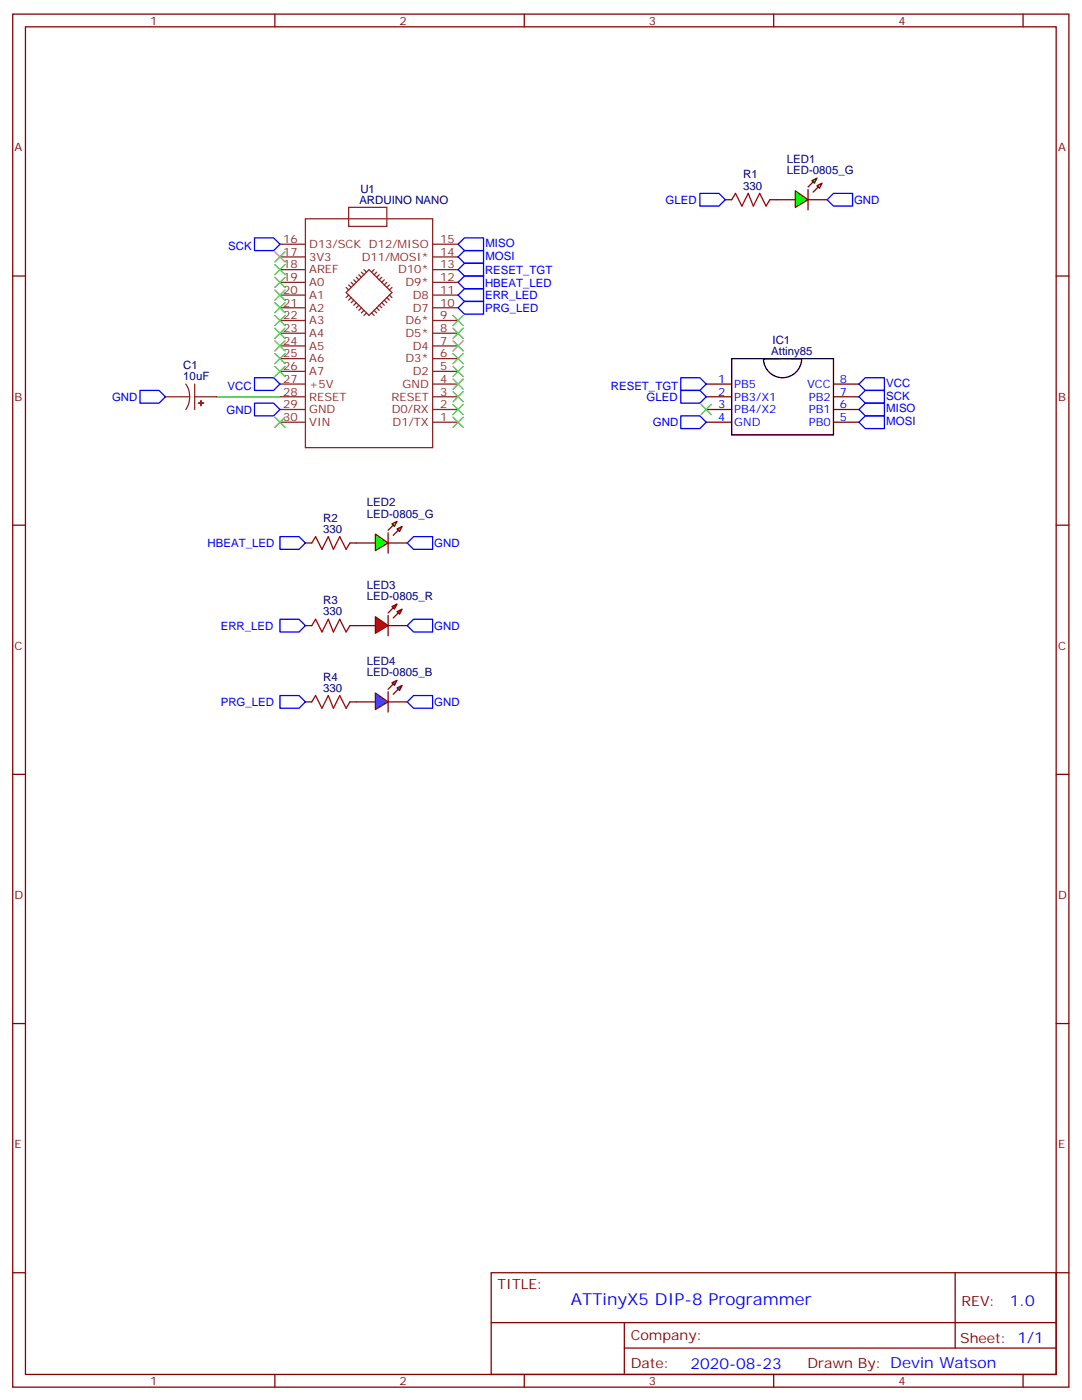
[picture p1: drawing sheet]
<svg xmlns="http://www.w3.org/2000/svg" width="300mm" height="388mm" viewBox="0 0 300 388" stroke-linecap="round" stroke-linejoin="round" font-family="sans-serif">
<g fill="none" stroke="#870000" stroke-width=".35">
<path d="M3.5 3.9h292.8v381h-292.8zM7.1 7.4h285.7v374h-285.7zM76.2 3.9v3.5M145.3 3.9v3.5M214.5 3.9v3.5M283.6 3.9v3.5M3.5 76.6h3.6M292.8 76.6h3.5M195.8 106.6h7M195.8 110.1h7M195.8 113.6h7M195.8 117.2h7"/>
<path d="M231.1 106.6h7M231.1 110.1h7M231.1 113.6h7M231.1 117.2h7M3.5 145.7h3.6M292.8 145.7h3.5M3.5 214.9h3.6M292.8 214.9h3.5M3.5 284h3.6M292.8 284h3.5M3.5 353.2h3.6M136.2 353.2h156.6v28.2h-156.6z"/>
<path d="M264.8 353.2v20.9M292.8 353.2h3.5M136.2 367h156.5M173.1 374.1h119.6M173.1 367v14.1M76.2 381.4v3.5M145.3 381.4v3.5M214.5 381.4v3.5M283.6 381.4v3.5"/>
</g>
<path d="M202.8 99.5h28.3v21.2h-28.3zM211.7 99.6h10.5a5.3 5.3 0 0 1-5.2 5.2 5.3 5.3 0 0 1-5.3-5.2z" fill="none" stroke="#000" stroke-width=".35"/>
<g fill="none" stroke="#00f" stroke-width=".35">
<path d="M194 53.7h5.3l1.8 1.7-1.8 1.8h-5.3zM229.3 55.4l1.8-1.7h5.3v3.5h-5.3zM70.6 66h5.2l1.8 1.8-1.8 1.7h-5.2zM127 71.3l1.8-1.8h5.3v3.6h-5.3zM127 67.8l1.8-1.8h5.3v3.5h-5.3zM128.8 73.1h5.3v3.5h-5.3l-1.8-1.8zM128.8 76.6h5.3v3.5h-5.3l-1.8-1.7zM128.8 83.6h5.3v3.6h-5.3l-1.8-1.8zM128.8 80.1h5.3v3.5h-5.3l-1.8-1.7zM38.8 108.3h5.3l1.8 1.8-1.8 1.8h-5.3zM70.6 111.9h5.2l1.8 1.7-1.8 1.8h-5.2zM70.6 104.8h5.2l1.8 1.8-1.8 1.7h-5.2z"/>
<path d="M188.7 115.4h5.3l1.8 1.8-1.8 1.7h-5.3zM188.7 104.8h5.3l1.8 1.8-1.8 1.7h-5.3zM188.7 108.3h5.3l1.8 1.8-1.8 1.8h-5.3zM238.1 106.6l1.8-1.8h5.3v3.5h-5.3zM238.1 113.6l1.8-1.7h5.3v3.5h-5.3zM239.9 108.3h5.3v3.6h-5.3l-1.8-1.8zM239.9 115.4h5.3v3.5h-5.3l-1.8-1.7zM77.6 148.9h5.3l1.8 1.8-1.8 1.7h-5.3zM114.7 148.9h5.2v3.5h-5.2l-1.8-1.7zM77.6 171.8h5.3l1.8 1.8-1.8 1.8h-5.3zM112.9 173.6l1.8-1.8h5.2v3.6h-5.2zM77.6 193h5.3l1.8 1.8-1.8 1.7h-5.3z"/>
<path d="M112.9 194.8l1.8-1.8h5.2v3.5h-5.2z"/>
</g>
<g fill="none" stroke="#8c2424" stroke-width=".35">
<path d="M96.7 57.5h10.5v5.3h-10.5zM77.6 71.3h7.1M77.6 74.8h7.1M77.6 78.4h7.1M77.6 67.8h7.1M84.7 60.7h35.2v63.5h-35.2zM96 79.8l.7 .7M96.7 79.1l.7 .7M97.4 78.4l.7 .7M98.1 77.6l.7 .8M98.8 76.9l.7 .7M99.5 76.2l.7 .7"/>
<path d="M100.2 75.5l.7 .7M100.9 74.8l.7 .7M103.7 74.8l-.7 .7M104.4 75.5l-.7 .7M105.1 76.2l-.7 .7M105.8 76.9l-.7 .7M106.5 77.6l-.7 .8M107.2 78.4l-.7 .7M107.9 79.1l-.7 .7M108.7 79.8l-.8 .7M119.9 71.3h7.1M119.9 74.8h7.1"/>
<path d="M119.9 78.4h7.1M119.9 67.8h7.1M77.6 81.9h7.1M77.6 85.4h7.1M77.6 88.9h7.1M77.6 92.5h7.1M77.6 96h7.1M77.6 99.5h7.1M96 81.2l6.3-6.4 6.4 6.4-6.4 6.3zM96.7 81.9l-.7 .7M97.4 82.6l-.7 .7M98.1 83.3l-.7 .7"/>
<path d="M98.8 84l-.7 .7M99.5 84.7l-.7 .7M100.2 85.4l-.7 .7M100.9 86.1l-.7 .7M101.6 86.8l-.7 .7M103 86.8l.7 .7M103.7 86.1l.7 .7M104.4 85.4l.7 .7M105.1 84.7l.7 .7M105.8 84l.7 .7M106.5 83.3l.7 .7M107.2 82.6l.7 .7"/>
<path d="M107.9 81.9l.8 .7M119.9 81.9h7.1M119.9 85.4h7.1M119.9 88.9h7.1M119.9 92.5h7.1M119.9 96h7.1M119.9 99.5h7.1M77.6 103h7.1M77.6 106.6h7.1M77.6 110.1h7.1M77.6 113.6h7.1M77.6 117.2h7.1"/>
<path d="M119.9 103h7.1M119.9 106.6h7.1M119.9 110.1h7.1M119.9 113.6h7.1M119.9 117.2h7.1"/>
</g>
<path d="M60 110.1h17.6" fill="none" stroke="#008700" stroke-width=".35"/>
<g fill="none" stroke="#3c3" stroke-width=".35">
<path d="M76.2 76.9l2.8 2.9M76.2 73.4l2.8 2.8M76.2 69.9l2.8 2.8M79 76.9l-2.8 2.9M79 73.4l-2.8 2.8M79 69.9l-2.8 2.8M76.2 98.1l2.8 2.8M76.2 94.6l2.8 2.8M76.2 91.1l2.8 2.8M76.2 87.5l2.8 2.8M76.2 84l2.8 2.8M76.2 80.5l2.8 2.8"/>
<path d="M79 98.1l-2.8 2.8M79 94.6l-2.8 2.8M79 91.1l-2.8 2.8M79 87.5l-2.8 2.8M79 84l-2.8 2.8M79 80.5l-2.8 2.8M125.6 98.1l2.8 2.8M125.6 94.6l2.8 2.8M125.6 91.1l2.8 2.8M125.6 87.5l2.8 2.8M128.4 98.1l-2.8 2.8M128.4 94.6l-2.8 2.8"/>
<path d="M128.4 91.1l-2.8 2.8M128.4 87.5l-2.8 2.8M76.2 115.7l2.8 2.9M76.2 101.6l2.8 2.9M79 115.7l-2.8 2.9M79 101.6l-2.8 2.9M125.6 105.2l2.8 2.8M125.6 108.7l2.8 2.8M125.6 112.2l2.8 2.8M125.6 115.7l2.8 2.9M125.6 101.6l2.8 2.9M128.4 105.2l-2.8 2.8"/>
<path d="M128.4 108.7l-2.8 2.8M128.4 112.2l-2.8 2.8M128.4 115.7l-2.8 2.9M128.4 101.6l-2.8 2.9M194.4 112.2l2.8 2.8M197.2 112.2l-2.8 2.8"/>
</g>
<g fill="#f00" stroke="#870000" stroke-width=".35">
<path d="M104.1 171.1l3.5 2.5-3.5 2.1z"/>
<path d="M107.6 170.8v5.6z"/>
</g>
<g fill="#870000" stroke="#870000" stroke-width=".35">
<path d="M107.6 170.1l1.4-1.4z"/>
<path d="M109 171.5l1.4-1.4z"/>
</g>
<g fill="#f00" stroke="#870000" stroke-width=".35">
<path d="M108.7 168.3l1.4-.7-.7 1.4z"/>
<path d="M110.1 169.7l1.4-.7-.7 1.4z"/>
</g>
<path d="M98.8 173.6h5.3M107.6 173.6h5.3" fill="none" stroke="#870000" stroke-width=".35"/>
<path d="M104.1 192.3l3.5 2.5-3.5 2.1z" fill="#09f" stroke="#870000" stroke-width=".35"/>
<path d="M107.6 191.9v5.7z" fill="#f00" stroke="#870000" stroke-width=".35"/>
<g fill="#870000" stroke="#870000" stroke-width=".35">
<path d="M107.6 191.2l1.4-1.4z"/>
<path d="M109 192.7l1.4-1.5z"/>
</g>
<g fill="#09f" stroke="#870000" stroke-width=".35">
<path d="M108.7 189.5l1.4-.7-.7 1.4z"/>
<path d="M110.1 190.9l1.4-.7-.7 1.4z"/>
</g>
<path d="M215.2 55.4h5.3M224 55.4h5.3M98.8 194.8h5.3M107.6 194.8h5.3" fill="none" stroke="#870000" stroke-width=".35"/>
<path d="M45.9 110.1h6.7M51.5 106.6l.8 1.7 .3 1.8M52.6 110.1l-.3 1.9-.8 1.6M54 110.1h6M54 106.6v7" fill="none" stroke="#8c2424" stroke-width=".35"/>
<g fill="#8c2424" stroke="#8c2424" stroke-width=".35">
<path d="M55.7 111.2v1.4z"/>
<path d="M55 111.8l1.4 .1z"/>
</g>
<g fill="#0f0" stroke="#870000" stroke-width=".35">
<path d="M226.5 51.5l1.4-.7-.7 1.4z"/>
<path d="M225.1 50.1l1.4-.7-.7 1.4z"/>
</g>
<g fill="#870000" stroke="#870000" stroke-width=".35">
<path d="M225.4 53.3l1.4-1.4z"/>
<path d="M224 51.9l1.4-1.4z"/>
</g>
<path d="M224 52.6v5.6z" fill="#f00" stroke="#870000" stroke-width=".35"/>
<path d="M220.5 53l3.5 2.4-3.5 2.1z" fill="#0f0" stroke="#870000" stroke-width=".35"/>
<path d="M98.8 150.7h5.3M107.6 150.7h5.3" fill="none" stroke="#870000" stroke-width=".35"/>
<g fill="#0f0" stroke="#870000" stroke-width=".35">
<path d="M110.1 146.8l1.4-.7-.7 1.4z"/>
<path d="M108.7 145.4l1.4-.7-.7 1.4z"/>
</g>
<g fill="#870000" stroke="#870000" stroke-width=".35">
<path d="M110.4 147.1l-1.4 1.5z"/>
<path d="M107.6 147.1l1.4-1.4z"/>
</g>
<path d="M107.6 147.8v5.7z" fill="#f00" stroke="#870000" stroke-width=".35"/>
<path d="M104.1 148.2l3.5 2.5-3.5 2.1z" fill="#0f0" stroke="#870000" stroke-width=".35"/>
<path d="M202.8 55.4l1.1-1.7 1.8 3.5 1.7-3.5 1.4 3.5 1.8-3.5 1.8 3.5 1-1.8M86.4 150.7l1.1-1.8 1.8 3.5 1.7-3.5 1.4 3.5 1.8-3.5 1.8 3.5 1-1.7M86.4 173.6l1.1-1.8 1.8 3.6 1.7-3.6 1.4 3.6 1.8-3.6 1.8 3.6 1-1.8M86.4 194.8l1.1-1.8 1.8 3.5 1.7-3.5 1.4 3.5 1.8-3.5 1.8 3.5 1-1.7" fill="none" stroke="#a10000" stroke-width=".35"/>
<path d="M201.1 55.4h1.7M213.4 55.4h1.8M84.7 150.7h1.7M97 150.7h1.8M84.7 173.6h1.7M97 173.6h1.8M84.7 194.8h1.7M97 194.8h1.8" fill="none" stroke="#870000" stroke-width=".35"/>
<text font-size="4.6" fill="#00f" x="158.3" y="362.2">ATTinyX5 DIP-8 Programmer</text>
<g font-size="4.2" fill="#00f">
<text x="280" y="362.4">1.0</text>
<text x="191.4" y="379.8">2020-08-23</text>
</g>
<g font-size="3.9" fill="#800">
<text x="137.9" y="357.8">TITLE:</text>
<text x="266.6" y="362.4">REV:</text>
<text x="174.8" y="372">Company:</text>
<text x="266.2" y="372.6">Sheet: 1/1</text>
<text x="174.8" y="379.6">Date:</text>
<text x="223.9" y="379.7">Draw</text>
<text x="234" y="379.7">n By: Devin Watson</text>
</g>
<g font-size="3.2" fill="#800">
<text x="41.6" y="6.9">1</text>
<text x="110.8" y="6.9">2</text>
<text x="179.9" y="6.9">3</text>
<text x="249.1" y="6.9">4</text>
<text x="4.1" y="42">A</text>
<text x="293.3" y="42">A</text>
<text x="4.1" y="111.2">B</text>
<text x="293.3" y="111.2">B</text>
<text x="4.1" y="180.3">C</text>
<text x="293.3" y="180.3">C</text>
<text x="4.1" y="249.4">D</text>
<text x="293.3" y="249.4">D</text>
<text x="4.1" y="318.6">E</text>
<text x="293.3" y="318.6">E</text>
<text x="41.6" y="384.4">1</text>
<text x="110.8" y="384.4">2</text>
<text x="179.9" y="384.4">3</text>
<text x="249.1" y="384.4">4</text>
</g>
<g font-size="3.2" fill="#000080">
<text x="218.1" y="45.2">LED1</text>
<text x="99.9" y="53.4">U1</text>
<text x="206" y="52.6">330</text>
<text x="206" y="49.5">R1</text>
<text x="218.1" y="48.4">LED-0805_G</text>
<text x="99.6" y="56.5">ARDUINO NANO</text>
<text x="214.2" y="95.3">IC1</text>
<text x="213.8" y="98.5">Attiny85</text>
<text x="50.8" y="105.5">10uF</text>
<text x="50.8" y="102.4">C1</text>
<text x="101.7" y="140.4">LED2</text>
<text x="101.7" y="143.6">LED-0805_G</text>
<text x="89.6" y="147.8">330</text>
<text x="89.6" y="144.8">R2</text>
<text x="89.6" y="167.7">R3</text>
<text x="101.7" y="166.5">LED-0805_R</text>
<text x="101.7" y="163.5">LED3</text>
<text x="89.6" y="170.8">330</text>
<text x="101.7" y="184.6">LED4</text>
<text x="89.6" y="191.9">330</text>
<text x="89.6" y="188.9">R4</text>
<text x="101.7" y="187.7">LED-0805_B</text>
</g>
<g font-size="3.2" fill="#00f">
<text x="184.5" y="56.6">GLED</text>
<text x="236.8" y="56.6">GND</text>
<text x="63.3" y="69.3">SCK</text>
<text x="134.6" y="68.5">MISO</text>
<text x="134.5" y="76.1">RESET_TGT</text>
<text x="134.6" y="72.1">MOSI</text>
<text x="134.5" y="83">ERR_LED</text>
<text x="134.5" y="79.5">HBEAT_LED</text>
<text x="134.5" y="86.7">PRG_LED</text>
<text x="199.1" y="106.2">1</text>
<text x="203.6" y="107.6">PB5</text>
<text x="223.8" y="107.6">VCC</text>
<text x="232.8" y="106.2">8</text>
<text x="245.7" y="107.4">VCC</text>
<text x="31.1" y="111.2">GND</text>
<text x="63.1" y="108.1">VCC</text>
<text x="169.3" y="108.3">RESET_TGT</text>
<text x="179.2" y="111.2">GLED</text>
<text x="199.1" y="109.7">2</text>
<text x="199.1" y="113.3">3</text>
<text x="203.6" y="111.2">PB3/X1</text>
<text x="224.3" y="111.2">PB2</text>
<text x="232.8" y="113.3">6</text>
<text x="232.8" y="109.7">7</text>
<text x="245.7" y="110.9">SCK</text>
<text x="62.8" y="114.8">GND</text>
<text x="181" y="118.3">GND</text>
<text x="199.1" y="116.8">4</text>
<text x="203.6" y="114.7">PB4/X2</text>
<text x="203.6" y="118.2">GND</text>
<text x="224.3" y="118.2">PB0</text>
<text x="224.3" y="114.7">PB1</text>
<text x="232.8" y="116.8">5</text>
<text x="245.7" y="114.4">MISO</text>
<text x="245.7" y="117.9">MOSI</text>
<text x="57.5" y="151.8">HBEAT_LED</text>
<text x="120.4" y="151.8">GND</text>
<text x="61.2" y="174.8">ERR_LED</text>
<text x="120.4" y="174.8">GND</text>
<text x="61.2" y="195.9">PRG_LED</text>
<text x="120.4" y="195.9">GND</text>
</g>
<g font-size="3.2" fill="#8d2323">
<text x="78.5" y="70.9">17</text>
<text x="78.5" y="67.4">16</text>
<text x="85.7" y="68.8">D13/SCK D12/MISO</text>
<text x="122.1" y="70.9">14</text>
<text x="122.1" y="67.4">15</text>
<text x="78.5" y="78">19</text>
<text x="78.5" y="74.5">18</text>
<text x="85.7" y="75.9">AREF</text>
<text x="85.7" y="72.4">3V3</text>
<text x="100.3" y="72.4">D11/MOSI*</text>
<text x="110.4" y="75.9">D10*</text>
<text x="122.1" y="74.5">13</text>
<text x="122.1" y="78">12</text>
<text x="78.5" y="81.5">20</text>
<text x="85.7" y="82.9">A1</text>
<text x="85.7" y="79.4">A0</text>
<text x="112.4" y="79.4">D9*</text>
<text x="114.4" y="82.9">D8</text>
<text x="122.1" y="81.5">11</text>
<text x="78.5" y="88.6">22</text>
<text x="78.5" y="85.1">21</text>
<text x="85.7" y="90">A3</text>
<text x="85.7" y="86.5">A2</text>
<text x="112.4" y="90">D6*</text>
<text x="114.4" y="86.5">D7</text>
<text x="122.1" y="85.1">10</text>
<text x="122.1" y="88.6">9</text>
<text x="78.5" y="95.6">24</text>
<text x="78.5" y="92.1">23</text>
<text x="85.7" y="93.5">A4</text>
<text x="112.4" y="93.5">D5*</text>
<text x="122.1" y="92.1">8</text>
<text x="122.1" y="95.6">7</text>
<text x="78.5" y="99.2">25</text>
<text x="85.7" y="100.6">A6</text>
<text x="85.7" y="97">A5</text>
<text x="112.4" y="100.6">D3*</text>
<text x="114.4" y="97">D4</text>
<text x="122.1" y="99.2">6</text>
<text x="78.5" y="106.2">27</text>
<text x="78.5" y="102.7">26</text>
<text x="85.7" y="107.6">+5V</text>
<text x="85.7" y="104.1">A7</text>
<text x="111.6" y="107.6">GND</text>
<text x="114.4" y="104.1">D2</text>
<text x="122.1" y="102.7">5</text>
<text x="122.1" y="106.2">4</text>
<text x="78.5" y="113.3">29</text>
<text x="78.5" y="109.7">28</text>
<text x="85.7" y="111.2">RESET</text>
<text x="108.5" y="111.2">RESET</text>
<text x="122.1" y="109.7">3</text>
<text x="122.1" y="113.3">2</text>
<text x="78.5" y="116.8">30</text>
<text x="85.7" y="118.2">VIN</text>
<text x="85.7" y="114.7">GND</text>
<text x="108.6" y="114.7">D0/RX</text>
<text x="108.9" y="118.2">D1/TX</text>
<text x="122.1" y="116.8">1</text>
</g>
</svg>
